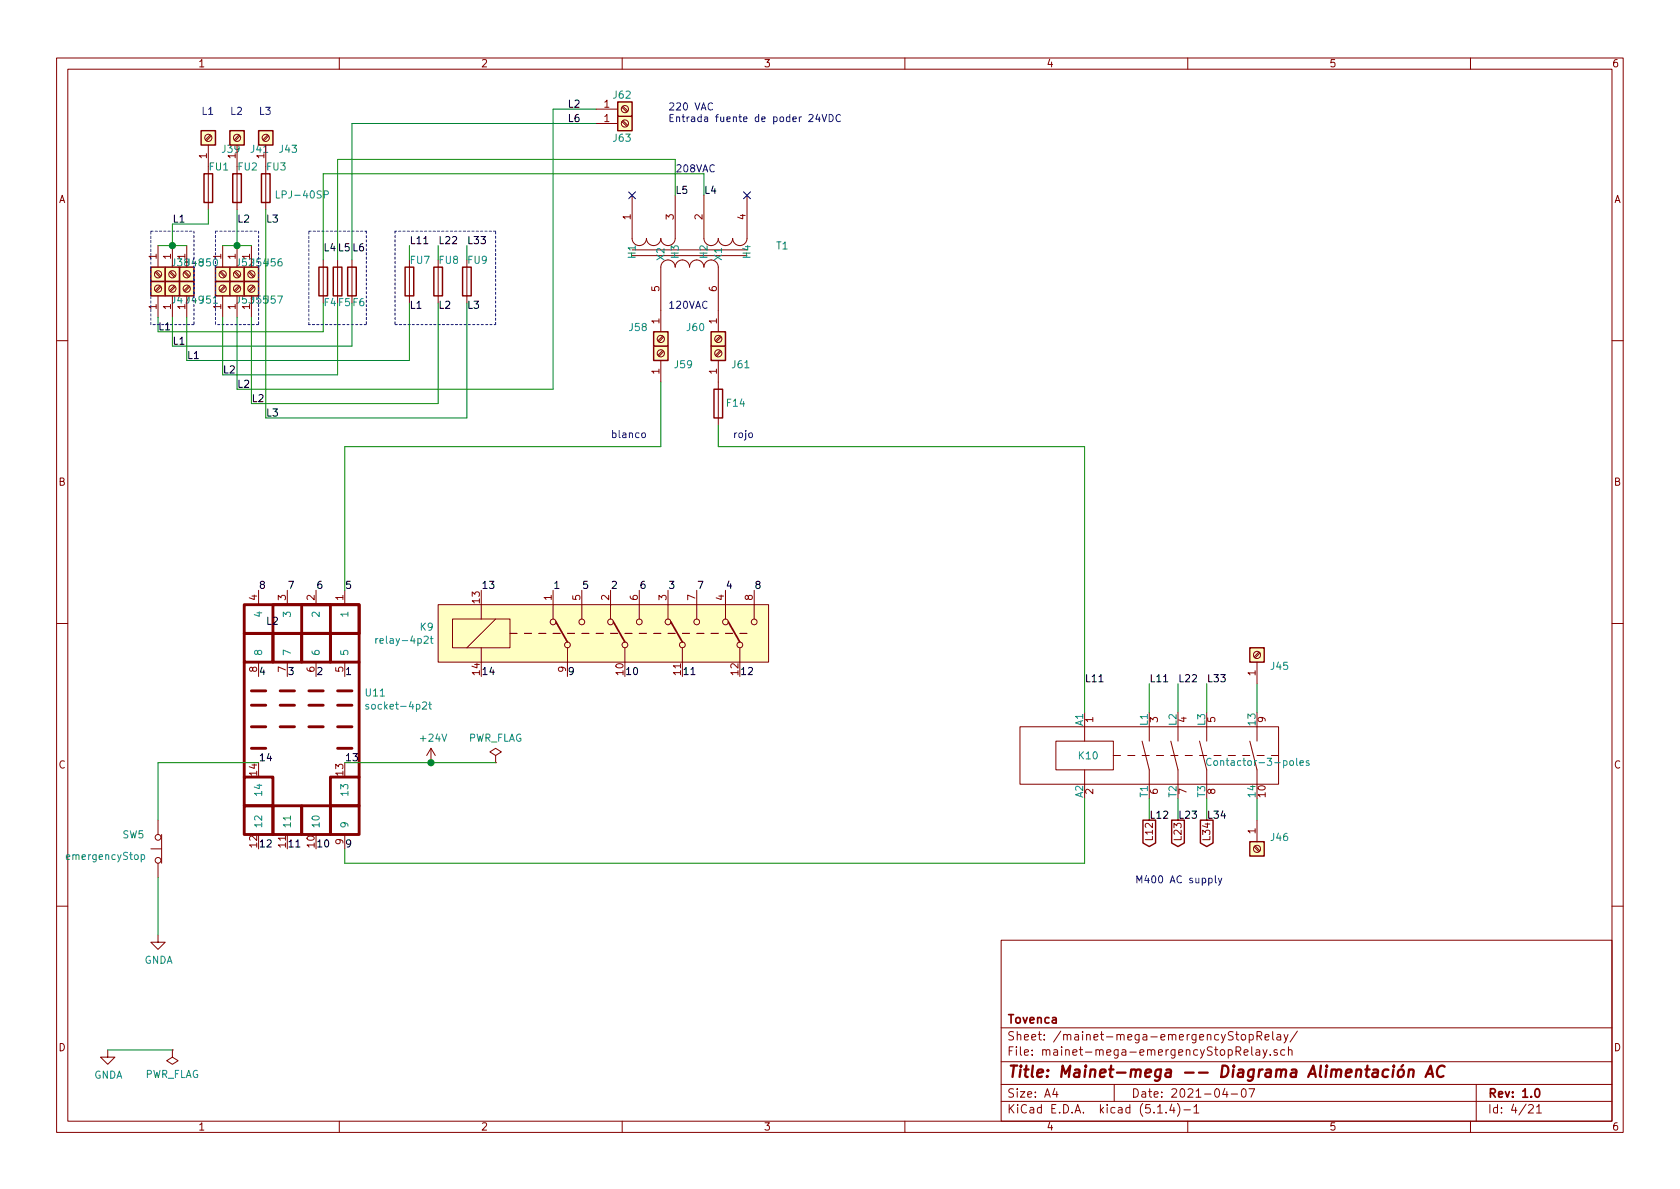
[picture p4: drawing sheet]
<svg xmlns="http://www.w3.org/2000/svg" width="297mm" height="210mm" viewBox="0 0 297 210" stroke-linecap="round" stroke-linejoin="round" font-family="sans-serif">
<g fill="none" stroke="#840000" stroke-width=".18">
<path d="M10 10.3h277v189.9h-277zM12 12.2h273v186.1h-273zM60 10.3v1.9M105.4 19.3h3.8M110 19l.8 .8M110 10.3v1.9M110.1 18.8l.9 .8M160 10.3v1.9M210 10.3v1.9M260 10.3v1.9M36.8 25.6v3.9M36.8 30.7v6.4"/>
<path d="M37.2 23.9l-.9 .8M37.3 24l-.8 .9M41.9 25.6v3.9M41.9 30.7v6.4M42.2 23.9l-.8 .8M42.4 24l-.8 .9M47 25.6v3.9M47 30.7v6.4M47.3 23.9l-.8 .8M47.5 24l-.8 .9M105.4 21.8h3.8M110 21.5l.8 .8"/>
<path d="M110.1 21.3l.9 .9M111.8 34.5v7.7a1.27 1.27 0 0 0 1.2 1.2 1.27 1.27 0 0 0 1.3-1.2 1.27 1.27 0 0 0 1.3 1.2 1.27 1.27 0 0 0 1.2-1.2 1.27 1.27 0 0 0 1.3 1.2 1.27 1.27 0 0 0 1.3-1.2v-7.7M124.5 34.5v7.7a1.27 1.27 0 0 0 1.2 1.2 1.27 1.27 0 0 0 1.3-1.2 1.27 1.27 0 0 0 1.3 1.2 1.27 1.27 0 0 0 1.2-1.2 1.27 1.27 0 0 0 1.3 1.2 1.27 1.27 0 0 0 1.3-1.2v-7.7M27.4 48.2l.9 .8M27.6 48l.8 .8M27.9 43.4v3.8M27.9 52.3v3.8M28.3 50.5l-.9 .9M28.4 50.7l-.8 .9M30 48.2l.8 .8M30.1 48l.9 .8M30.5 43.4v3.8"/>
<path d="M30.5 52.3v3.8M30.8 50.5l-.8 .9M31 50.7l-.9 .9M32.5 48.2l.9 .8M32.7 48l.8 .8M33 43.4v3.8M33 52.3v3.8M33.4 50.5l-.9 .9M33.5 50.7l-.8 .9M38.9 48.2l.8 .8M39 48l.9 .8M39.4 43.4v3.8"/>
<path d="M39.4 52.3v3.8M39.7 50.5l-.8 .9M39.9 50.7l-.9 .9M41.4 48.2l.8 .8M41.6 48l.8 .8M41.9 43.4v3.8M41.9 52.3v3.8M42.2 50.5l-.8 .9M42.4 50.7l-.8 .9M43.9 48.2l.9 .8M44.1 48l.9 .8M44.4 43.4v3.8"/>
<path d="M44.4 52.3v3.8M44.8 50.5l-.9 .9M45 50.7l-.9 .9M57.1 46v6.3M59.7 46v6.3M62.2 46v6.3M72.4 47.2v6.4M77.5 47.2v6.4M82.5 47.2v6.4M111.8 44.2h20.3M111.8 45.2h20.3M116.8 58.7v-11.5a1.27 1.27 0 0 1 1.3-1.2 1.27 1.27 0 0 1 1.3 1.2 1.27 1.27 0 0 1 1.2-1.2 1.27 1.27 0 0 1 1.3 1.2 1.27 1.27 0 0 1 1.3-1.2 1.27 1.27 0 0 1 1.3 1.2 1.27 1.27 0 0 1 1.2-1.2 1.27 1.27 0 0 1 1.3 1.2v11.5"/>
<path d="M117.2 59.4l-.9 .9M117.3 59.6l-.8 .8M127.3 59.4l-.8 .9M127.5 59.6l-.8 .8M10 60.2h2M116.8 63.7v3.9M117.2 62l-.9 .8M117.3 62.1l-.8 .9M127 63.7v11.5M127.3 62l-.8 .8M127.5 62.1l-.8 .9M285 60.2h2"/>
<path d="M35.6 95.5h.1M41.9 96.8h.1M10 110.3h2M43.2 106.9h5.1zM45.7 106.9h2.6zM45.7 104.4v2.5M45.7 117.1v2.5M48.3 114.5v2.6zM48.3 106.9v2.6zM50.8 104.4v2.5M50.8 117.1v2.5M55.9 104.4v2.5"/>
<path d="M55.9 117.1v2.5M61 104.4v2.5M61 117.1v2.5M77.5 106.9h58.4v10.2h-58.4zM80 109.5h10.2v5h-10.2zM85.1 106.9v2.6M85.1 114.5v2.6M87.6 109.5l-5.1 5M97.8 104.4v5.1M100.3 114.5v5.1M102.9 104.4v5.1M107.9 104.4v5.1"/>
<path d="M110.5 114.5v2.6M113 104.4v5.1M118.1 104.4v5.1M120.6 114.5v2.6M123.2 104.4v5.1M128.3 104.4v5.1M130.8 114.5v2.6M133.3 104.4v5.1M222.2 117.1v3.8M222.6 115.3l-.9 .9M222.8 115.5l-.9 .9M285 110.3h2"/>
<path d="M76.2 132.3l-.8 1.3M76.2 132.3v2.6M76.2 132.3l.8 1.3M87.6 133.6l1-.6-1-.7-1 .7 1 .6v1.3M87.6 134.9h.1M180.3 128.5h45.8v10.2h-45.8zM186.7 131.1h10.1v5h-10.1zM191.8 128.5v2.6M191.8 136.1v2.6M196.8 133.6h1.3M199.4 133.6h1.3M201.9 133.6h1.3"/>
<path d="M201.9 131.1l1.3 5v2.6M203.2 126v5.1M204.5 133.6h1.2M207 133.6h1.3M207 131.1l1.3 5v2.6M208.3 128.5v2.6M209.5 133.6h1.3M212.1 133.6h1.3M212.1 131.1l1.3 5v2.6M213.4 128.5v2.6M221 131.1l1.2 5v2.6M222.2 128.5v2.6"/>
<path d="M26.7 150.1h1.9M27.9 145v2.6M27.9 152.6v2.6M28.6 147.6v5M61 147.6v2.5M221.7 149.8l.9 .8M221.9 149.6l.9 .8M222.2 145v3.8M10 160.2h2M27.9 165.3v1.3h1.3l-1.3 1.3-1.2-1.3h1.2M177 166.3h108v32h-108zM285 160.2h2"/>
<path d="M19 185.7v1.2h1.3l-1.3 1.3-1.2-1.3h1.2M30.5 185.7v1.2l-1 .7 1 .6 1-.6-1-.7M30.5 185.7h.1M60 198.3v1.9M110 198.3v1.9M160 198.3v1.9M177 194.8h108M177 191.8h108M177 187.8h108M177 181.8h108M186.5 192.5l-.4 1h1M186.8 193v1"/>
<path d="M197 191.8v3M204.7 196.8h.8M206.2 196.7v.1M207.2 195.2l-.4 1.1h.9M207.5 195.8v1M208.2 195.1a1.71 1.71 0 0 1 0 2.3M209.3 196.3h1.2M210 198.3v1.9M211.1 195.8l.4-.5v1.5M211.1 196.8h.9M216.6 192.5l-.4 1h.9M216.9 193v1"/>
<path d="M217.7 193.5h1.1M219.5 183.1l.2-.2 .5 .2v.7l-.2 .1-.5-.1zM219.6 192.7l.4-.2a.94 .94 0 0 1 0 1.5 .82 .82 0 0 1-.4-1.3zM220 186.1l.7-.1-.1-.3-.4-.1-.2 .2v.7h.6M220.8 192.5h1l-.6 1.5M220.9 183l.4-.1 .3 .3-.1 .6-.2 .1-.4-.1M220.9 182.9v1.5M221.3 185.1v1.3l.2 .2M222.1 185.7h.6v.9M222.2 183.2l.8-.1 .1-.2-.1-.3-.2-.2h-.6v1.5M222.6 183.2l.5 .7M222.7 186h-.5l-.2 .3 .2 .3 .5-.1"/>
<path d="M223.3 185.6l.4 1M223.7 183.4l.7-.1-.1-.3-.4-.1-.2 .2v.7h.6M224 185.6l-.5 1.4-.2 .1M224.6 186.5v.1M225 182.4v1.3l.2 .2M225.8 185.7l-.3-.1-.3 .2 .1 .2 .5 .2v.3h-.6M225.8 183h.6v.9M226.4 183.3l-.4 .1-.3 .2 .3 .3 .4-.1M227 182.9l.4 1M227.2 185.7l-.5-.1-.3 .3 .1 .6 .2 .1 .5-.1M227.7 182.9l-.5 1.4-.2 .1M227.8 185.7l.2-.1 .4 .1v.9"/>
<path d="M227.8 185.1v1.5M229.4 182.3l-1.3 2M260 198.3v1.9M261 191.8v6.5M270.3 195.5l.2-.2h.3l.3 .5-.9 1h.9M271.7 195.8l.4-.5v1.5M271.7 196.8h.8"/>
<circle cx="110.5" cy="19.3" r=".63"/>
<circle cx="36.8" cy="24.4" r=".63"/>
<circle cx="41.9" cy="24.4" r=".63"/>
<circle cx="47" cy="24.4" r=".63"/>
<circle cx="110.5" cy="21.8" r=".63"/>
<circle cx="27.9" cy="48.5" r=".63"/>
<circle cx="27.9" cy="51" r=".63"/>
<circle cx="30.5" cy="48.5" r=".63"/>
<circle cx="30.5" cy="51" r=".63"/>
<circle cx="33" cy="51" r=".63"/>
<circle cx="33" cy="48.5" r=".63"/>
<circle cx="39.4" cy="48.5" r=".63"/>
<circle cx="39.4" cy="51" r=".63"/>
<circle cx="41.9" cy="51" r=".63"/>
<circle cx="41.9" cy="48.5" r=".63"/>
<circle cx="44.4" cy="48.5" r=".63"/>
<circle cx="44.4" cy="51" r=".63"/>
<circle cx="116.8" cy="59.9" r=".63"/>
<circle cx="127" cy="59.9" r=".63"/>
<circle cx="116.8" cy="62.5" r=".63"/>
<circle cx="127" cy="62.5" r=".63"/>
<circle cx="97.8" cy="110" r=".51"/>
<circle cx="100.3" cy="114" r=".51"/>
<circle cx="102.9" cy="110" r=".51"/>
<circle cx="108" cy="110" r=".51"/>
<circle cx="110.5" cy="114" r=".51"/>
<circle cx="113" cy="110" r=".51"/>
<circle cx="118.1" cy="110" r=".51"/>
<circle cx="120.7" cy="114" r=".51"/>
<circle cx="123.2" cy="110" r=".51"/>
<circle cx="128.3" cy="110" r=".51"/>
<circle cx="130.8" cy="114" r=".51"/>
<circle cx="133.4" cy="110" r=".51"/>
<circle cx="222.2" cy="115.8" r=".63"/>
<circle cx="27.9" cy="152.1" r=".51"/>
<circle cx="27.9" cy="148.1" r=".51"/>
<circle cx="222.2" cy="150.1" r=".63"/>
</g>
<path d="M108.5 110l2 3.5M128.8 110l2 3.5M271.5 192.7l.2-.2a.81 .81 0 0 1 .6 .6 .81 .81 0 0 1-.3 .8l-.1 .1a.79 .79 0 0 1-.4-1.3z" fill="none" stroke="#840000" stroke-width=".3"/>
<path d="M242.8 189.2h.8l-.1 1.2M243.6 189.6l-.6 .1a.4 .4 0 0 0-.4 .3 .4 .4 0 0 0 .2 .4l.7-.1M245.5 189.2a.68 .68 0 0 0-1 .3v.8l.3 .1 .6-.1M246.4 189.1l-.2 1.3M246.5 188.4l-.1 .2M247.3 189.3a.53 .53 0 0 1 .5-.2 .53 .53 0 0 1 .4 .4v.6a.54 .54 0 0 1-.6 .4 .54 .54 0 0 1-.5-.4zM248.1 188.3l-.3 .3M249.1 189.3a.5 .5 0 0 1 .9 .1l-.2 1M249.1 189.1l-.1 1.3M252 190.4l1-2 .4 2M252.3 189.9h1M255.4 188.6a.88 .88 0 0 0-1 0 .88 .88 0 0 0-.3 1 .7 .7 0 0 0 .3 .8 .7 .7 0 0 0 .8-.1" fill="none" stroke="#840000" stroke-width=".41"/>
<g fill="#ffffc2" stroke="#ffffc2" stroke-width=".18">
<path d="M38.1 47.2h2.5v2.6h-2.5z"/>
<path d="M115.6 61.2h2.5v2.5h-2.5z"/>
<path d="M115.6 58.7h2.5v2.5h-2.5z"/>
<path d="M125.7 61.2h2.6v2.5h-2.6z"/>
<path d="M125.7 58.7h2.6v2.5h-2.6z"/>
<path d="M26.7 47.2h2.5v2.6h-2.5z"/>
<path d="M29.2 47.2h2.5v2.6h-2.5z"/>
<path d="M31.7 47.2h2.6v2.6h-2.6z"/>
<path d="M40.6 47.2h2.6v2.6h-2.6z"/>
<path d="M43.2 47.2h2.5v2.6h-2.5z"/>
<path d="M26.7 49.8h2.5v2.5h-2.5z"/>
<path d="M29.2 49.8h2.5v2.5h-2.5z"/>
<path d="M31.7 49.8h2.6v2.5h-2.6z"/>
<path d="M38.1 49.8h2.5v2.5h-2.5z"/>
<path d="M40.6 49.8h2.6v2.5h-2.6z"/>
<path d="M43.2 49.8h2.5v2.5h-2.5z"/>
<path d="M35.6 23.1h2.5v2.5h-2.5z"/>
<path d="M109.2 20.6h2.6v2.5h-2.6z"/>
<path d="M40.6 23.1h2.6v2.5h-2.6z"/>
<path d="M45.7 23.1h2.6v2.5h-2.6z"/>
<path d="M221 114.5h2.5v2.6h-2.5z"/>
<path d="M109.2 18h2.6v2.6h-2.6z"/>
<path d="M221 148.8h2.5v2.6h-2.5z"/>
<path d="M77.5 106.9h58.4v10.2h-58.4z"/>
</g>
<g fill="none" stroke="#840000" stroke-width=".25">
<path d="M109.2 18h2.6v2.6h-2.6zM35.6 23.1h2.5v2.5h-2.5zM36.1 30.7h1.5v5.1h-1.5zM40.6 23.1h2.6v2.5h-2.6zM41.1 30.7h1.6v5.1h-1.6zM45.7 23.1h2.6v2.5h-2.6zM46.2 30.7h1.6v5.1h-1.6zM109.2 20.6h2.6v2.5h-2.6zM26.7 47.2h2.5v2.6h-2.5zM26.7 49.8h2.5v2.5h-2.5zM29.2 47.2h2.5v2.6h-2.5zM29.2 49.8h2.5v2.5h-2.5z"/>
<path d="M31.7 47.2h2.6v2.6h-2.6zM31.7 49.8h2.6v2.5h-2.6zM38.1 47.2h2.5v2.6h-2.5zM38.1 49.8h2.5v2.5h-2.5zM40.6 47.2h2.6v2.6h-2.6zM40.6 49.8h2.6v2.5h-2.6zM43.2 47.2h2.5v2.6h-2.5zM43.2 49.8h2.5v2.5h-2.5zM56.4 47.2h1.5v5.1h-1.5zM58.9 47.2h1.6v5.1h-1.6zM61.5 47.2h1.5v5.1h-1.5zM71.6 47.2h1.6v5.1h-1.6z"/>
<path d="M76.7 47.2h1.5v5.1h-1.5zM81.8 47.2h1.5v5.1h-1.5zM115.6 58.7h2.5v2.5h-2.5zM125.7 58.7h2.6v2.5h-2.6zM115.6 61.2h2.5v2.5h-2.5zM125.7 61.2h2.6v2.5h-2.6zM126.2 68.8h1.6v5.1h-1.6zM221 114.5h2.5v2.6h-2.5zM202.1 145h2.2v4.1l-1.1 .6-1.1-.6zM207.2 145h2.2v4.1l-1.1 .6-1.1-.6zM212.2 145h2.3v4.1l-1.1 .6-1.2-.6zM221 148.8h2.5v2.6h-2.5z"/>
</g>
<g fill="none" stroke="#840000" stroke-width=".51">
<path d="M43.2 112h5.1v5.1h-5.1zM43.2 106.9h20.3v5.1h-20.3zM43.2 117.1v20.3M48.3 112h5v5.1h-5zM48.3 106.9h15.2v5.1h-15.2zM53.3 112h5.1v5.1h-5.1zM53.3 106.9h5.1v5.1h-5.1zM58.4 112h5.1v5.1h-5.1zM63.5 117.1v20.3M43.2 137.4h5.1v5.1h-5.1zM44.4 132.3h2.6M44.4 128.5h2.6"/>
<path d="M44.4 124.7h2.6M44.4 122.2h2.6M49.5 128.5h2.6M49.5 124.7h2.6M49.5 122.2h2.6M54.6 128.5h2.5M54.6 124.7h2.5M54.6 122.2h2.5M58.4 137.4h5.1v5.1h-5.1zM59.7 132.3h2.5M59.7 128.5h2.5M59.7 124.7h2.5"/>
<path d="M59.7 122.2h2.5M43.2 142.5h5.1v5.1h-5.1zM48.3 142.5h5v5.1h-5zM53.3 142.5h5.1v5.1h-5.1zM58.4 142.5h5.1v5.1h-5.1z"/>
</g>
<g fill="none" stroke="#008484" stroke-width=".18">
<path d="M48.9 33.8v1.2h.6M57.3 34.4h.6l.2-.2-.1-.3-.2-.1h-.5v1.2M66.4 112.9v.9M66.8 112.9l-.4 .3M75 112.6l.5-.1 .2 .3-.8 1h.8M76.1 112.9h.5M76.3 112.5v1.1l.3 .2M65.2 124.6h-.4l-.1 .1v.2l.5 .1v.3h-.5M74.7 124.3l.5-.2 .2 .4v.2l-.7 .7h.7M75.8 124.6h.5M76 124.1v1.1l.3 .2M214.1 134.2a.6 .6 0 0 0-.8 .4 .6 .6 0 0 0 .6 .8l.2-.2"/>
<path d="M229.8 134.9l.7-.1-.1-.2-.4-.1-.2 .2 .1 .6h.5M231.4 134.6l-.3-.1-.2 .2 .1 .2 .4 .1v.3h-.5M25 151.2l.3-.1 .3 .3-.1 .5h-.5M51.4 144.3v.7"/>
</g>
<g fill="none" stroke="#840000" stroke-width=".2">
<path d="M90.2 112h1.2M92.7 112h1.3M95.2 112h1.3M97.8 112h1.3M100.3 112h1.3M102.9 112h1.2M105.4 112h1.3M107.9 112h1.3M110.5 112h1.3M113 112h1.3M115.6 112h1.2M118.1 112h1.3"/>
<path d="M120.6 112h1.3M123.2 112h1.3M125.7 112h1.3M128.3 112h1.2M130.8 112h1.3"/>
</g>
<g fill="#840000" stroke="#840000" stroke-width=".3">
<path d="M98.3 110l2 3.5z"/>
<path d="M118.6 110l2 3.5z"/>
</g>
<g fill="none" stroke="#0000c2" stroke-width=".18" stroke-dasharray=".4 .4">
<path d="M26.7 40.9h7.6M26.7 57.4v-16.5M34.3 40.9v16.5M34.3 57.4h-7.6M38.1 40.9h7.6M38.1 40.9v16.5M45.7 57.4h-7.6M45.7 40.9v16.5M54.6 40.9h10.2M54.6 57.4v-16.5M64.8 40.9v16.5M64.8 57.4h-10.2"/>
<path d="M69.8 40.9v16.5M69.8 57.4h17.8M87.6 40.9h-17.8M87.6 57.4v-16.5"/>
</g>
<g fill="none" stroke="#008400" stroke-width=".18">
<path d="M105.4 19.3h-7.6v49.5h-55.9v-12.7M36.8 37.1v2.5h-6.3v3.8M41.9 37.1v6.3M47 37.1v36.8h35.5v-20.3M105.4 21.8h-43.2v24.2M119.4 34.5v-6.3h-59.7v17.8M124.5 34.5v-3.8h-67.4v15.3M27.9 43.4h5.1M39.4 43.4h5M57.1 53.6v5.1h-29.2v-2.6M59.7 53.6v12.7h-20.3v-10.2M62.2 53.6v7.6h-31.7v-5.1"/>
<path d="M72.4 43.4v2.6M72.4 53.6v10.1h-39.4v-7.6M77.5 43.4v2.6M77.5 53.6v17.8h-33.1v-15.3M82.5 43.4v2.6M116.8 67.6v11.4h-55.8v25.4M127 75.2v3.8h64.8v47M45.7 134.9h-17.8v10.1M61 134.9h26.6M203.2 120.9v5.1M208.3 120.9v5.1M213.4 120.9v5.1"/>
<path d="M222.2 120.9v5.1M27.9 155.2v10.1M191.8 141.2v11.4h-130.8v-2.5M203.2 141.2v3.8M208.3 141.2v3.8M213.4 141.2v3.8M222.2 141.2v3.8M19 185.7h11.5"/>
</g>
<g fill="none" stroke="#000" stroke-width=".18">
<path d="M74.9 43.1h.8M85.4 118.4l.4-.4v1.3M85.4 119.3h.7M86.9 118l-.3 .9h.8M87.2 118.5v.8M110.8 118.4l.4-.4v1.3M110.8 119.3h.7M112.1 118.2l.2-.2a.69 .69 0 0 1 .4 .7 .69 .69 0 0 1-.4 .6l-.2-.1-.1-.4zM121 118.4l.3-.4v1.3M121 119.3h.7M122.2 118.4l.3-.4v1.3M122.2 119.3h.7"/>
<path d="M131.1 118.4l.4-.4v1.3M131.1 119.3h.8M132.3 118.2l.5-.2 .2 .4v.2l-.7 .7h.7M194.3 120.6h.7M205.7 120.6h.8M46 148.9l.4-.4v1.3M46 149.8h.8M47.2 148.6l.5-.1 .3 .4-.1 .2-.7 .7h.8M51.1 148.9l.4-.4v1.3M51.1 149.8h.7M52.3 148.9l.4-.4v1.3M52.3 149.8h.7"/>
<path d="M56.2 148.9l.3-.4v1.3M56.2 149.8h.7M57.5 148.6l.2-.1a.69 .69 0 0 1 .4 .6 .69 .69 0 0 1-.4 .7l-.2-.1-.1-.4z"/>
</g>
<path d="M126 18.3a.51 .51 0 0 0-.6 0 .51 .51 0 0 0-.2 .6 .46 .46 0 0 0 .2 .5 .46 .46 0 0 0 .6-.1M144.6 20.2l-.4 .9h.8M144.9 20.7v.8M145.3 20.2l.4 1.3 .5-1.3M146.6 20.2a.64 .64 0 0 1 .7 .7 .64 .64 0 0 1-.7 .6zM148.6 20.4a.6 .6 0 0 0-.8 .4 .6 .6 0 0 0 .6 .7l.2-.1M113.5 76.7l.2-.2 .4 .2v.5l-.1 .1-.3 .1-.2-.1zM213.7 155.3h.4l.2 .2-.1 .6h-.5M214.9 154.9v1.1l.2 .1M215.4 155.3l.3 .8M216 155.3l-.4 1.1-.2 .2" fill="none" stroke="#0000c2" stroke-width=".18"/>
<g fill="#008400" stroke="#008400" stroke-width=".25">
<circle cx="41.9" cy="43.4" r=".51"/>
<circle cx="76.2" cy="134.9" r=".51"/>
<circle cx="30.5" cy="43.4" r=".51"/>
</g>
<path d="M111.2 33.9l1.2 1.2M112.4 33.9l-1.2 1.2M131.5 33.9l1.2 1.2M132.7 33.9l-1.2 1.2" fill="none" stroke="#000084" stroke-width=".18"/>
<text font-size="2.8" fill="#840000" x="178" y="190.5">Title: Mainet-mega -- Diagrama Alimentación AC</text>
<g font-size="2.1" fill="#840000">
<text x="178" y="184">Sheet: /mainet-mega-emergencyStopRelay/</text>
<text x="178" y="181">Tovenca</text>
<text x="178" y="186.7">File: mainet-mega-emergencyStopRelay.sch</text>
<text x="178" y="196.9">KiCad E.D.A. kicad (5.1.4)-1</text>
<text x="178" y="194.1">Size: A4</text>
<text x="200" y="194.1">Date: 2021-04-07</text>
<text x="263" y="194.1">Rev: 1.0</text>
<text x="263" y="196.9">Id: 4/21</text>
</g>
<g font-size="1.8" fill="#840000">
<text x="35" y="11.9">1</text>
<text x="85" y="11.9">2</text>
<text x="135" y="11.9">3</text>
<text x="185" y="11.9">4</text>
<text x="235" y="11.9">5</text>
<text x="285" y="11.9">6</text>
<text x="106.8" y="21.6">1</text>
<text x="106.8" y="19">1</text>
<text x="36.6" y="28" transform="rotate(-90 36.6 28)">1</text>
<text x="41.7" y="28" transform="rotate(-90 41.7 28)">1</text>
<text x="46.7" y="28" transform="rotate(-90 46.7 28)">1</text>
<text x="10.4" y="35.9">A</text>
<text x="285.4" y="35.9">A</text>
<text x="111.5" y="38.8" transform="rotate(-90 111.5 38.8)">1</text>
<text x="119.1" y="38.8" transform="rotate(-90 119.1 38.8)">3</text>
<text x="124.2" y="38.8" transform="rotate(-90 124.2 38.8)">2</text>
<text x="131.8" y="38.8" transform="rotate(-90 131.8 38.8)">4</text>
<text x="27.7" y="45.8" transform="rotate(-90 27.7 45.8)">1</text>
<text x="30.2" y="45.8" transform="rotate(-90 30.2 45.8)">1</text>
<text x="32.8" y="45.8" transform="rotate(-90 32.8 45.8)">1</text>
<text x="39.1" y="45.8" transform="rotate(-90 39.1 45.8)">1</text>
<text x="41.7" y="45.8" transform="rotate(-90 41.7 45.8)">1</text>
<text x="44.2" y="45.8" transform="rotate(-90 44.2 45.8)">1</text>
<text x="116.6" y="51.5" transform="rotate(-90 116.6 51.5)">5</text>
<text x="126.7" y="51.5" transform="rotate(-90 126.7 51.5)">6</text>
<text x="27.7" y="54.7" transform="rotate(-90 27.7 54.7)">1</text>
<text x="30.2" y="54.7" transform="rotate(-90 30.2 54.7)">1</text>
<text x="32.8" y="54.7" transform="rotate(-90 32.8 54.7)">1</text>
<text x="39.1" y="54.7" transform="rotate(-90 39.1 54.7)">1</text>
<text x="41.7" y="54.7" transform="rotate(-90 41.7 54.7)">1</text>
<text x="44.2" y="54.7" transform="rotate(-90 44.2 54.7)">1</text>
<text x="57.4" y="54.1">F4</text>
<text x="59.9" y="54.1">F5</text>
<text x="116.6" y="57.2" transform="rotate(-90 116.6 57.2)">1</text>
<text x="126.7" y="57.2" transform="rotate(-90 126.7 57.2)">1</text>
<text x="116.6" y="66.1" transform="rotate(-90 116.6 66.1)">1</text>
<text x="126.7" y="66.1" transform="rotate(-90 126.7 66.1)">1</text>
<text x="10.4" y="85.9">B</text>
<text x="285.4" y="85.9">B</text>
<text x="45.5" y="106.1" transform="rotate(-90 45.5 106.1)">4</text>
<text x="50.5" y="106.1" transform="rotate(-90 50.5 106.1)">3</text>
<text x="55.6" y="106.1" transform="rotate(-90 55.6 106.1)">2</text>
<text x="60.7" y="106.1" transform="rotate(-90 60.7 106.1)">1</text>
<text x="84.8" y="106.6" transform="rotate(-90 84.8 106.6)">13</text>
<text x="97.5" y="106.1" transform="rotate(-90 97.5 106.1)">1</text>
<text x="102.6" y="106.1" transform="rotate(-90 102.6 106.1)">5</text>
<text x="107.7" y="106.1" transform="rotate(-90 107.7 106.1)">2</text>
<text x="112.8" y="106.1" transform="rotate(-90 112.8 106.1)">6</text>
<text x="117.9" y="106.1" transform="rotate(-90 117.9 106.1)">3</text>
<text x="122.9" y="106.1" transform="rotate(-90 122.9 106.1)">7</text>
<text x="128" y="106.1" transform="rotate(-90 128 106.1)">4</text>
<text x="133.1" y="106.1" transform="rotate(-90 133.1 106.1)">8</text>
<text x="45.5" y="118.8" transform="rotate(-90 45.5 118.8)">8</text>
<text x="50.5" y="118.8" transform="rotate(-90 50.5 118.8)">7</text>
<text x="55.6" y="118.8" transform="rotate(-90 55.6 118.8)">6</text>
<text x="60.7" y="118.8" transform="rotate(-90 60.7 118.8)">5</text>
<text x="84.8" y="119.3" transform="rotate(-90 84.8 119.3)">14</text>
<text x="100.1" y="118.8" transform="rotate(-90 100.1 118.8)">9</text>
<text x="110.2" y="119.3" transform="rotate(-90 110.2 119.3)">10</text>
<text x="120.4" y="119.3" transform="rotate(-90 120.4 119.3)">11</text>
<text x="130.6" y="119.3" transform="rotate(-90 130.6 119.3)">12</text>
<text x="222" y="119.5" transform="rotate(-90 222 119.5)">1</text>
<text x="193.3" y="127.7" transform="rotate(-90 193.3 127.7)">1</text>
<text x="204.7" y="127.7" transform="rotate(-90 204.7 127.7)">3</text>
<text x="209.8" y="127.7" transform="rotate(-90 209.8 127.7)">4</text>
<text x="214.9" y="127.7" transform="rotate(-90 214.9 127.7)">5</text>
<text x="223.8" y="127.7" transform="rotate(-90 223.8 127.7)">9</text>
<text x="10.4" y="135.9">C</text>
<text x="45.5" y="137.1" transform="rotate(-90 45.5 137.1)">14</text>
<text x="60.7" y="137.1" transform="rotate(-90 60.7 137.1)">13</text>
<text x="285.4" y="135.9">C</text>
<text x="193.3" y="140.4" transform="rotate(-90 193.3 140.4)">2</text>
<text x="204.7" y="140.4" transform="rotate(-90 204.7 140.4)">6</text>
<text x="209.8" y="140.4" transform="rotate(-90 209.8 140.4)">7</text>
<text x="214.9" y="140.4" transform="rotate(-90 214.9 140.4)">8</text>
<text x="223.8" y="140.9" transform="rotate(-90 223.8 140.9)">10</text>
<text x="45.5" y="149.8" transform="rotate(-90 45.5 149.8)">12</text>
<text x="50.5" y="149.8" transform="rotate(-90 50.5 149.8)">11</text>
<text x="55.6" y="149.8" transform="rotate(-90 55.6 149.8)">10</text>
<text x="60.7" y="149.3" transform="rotate(-90 60.7 149.3)">9</text>
<text x="203.8" y="148.3" transform="rotate(-90 203.8 148.3)">L12</text>
<text x="208.9" y="148.3" transform="rotate(-90 208.9 148.3)">L23</text>
<text x="214" y="148.3" transform="rotate(-90 214 148.3)">L34</text>
<text x="222" y="147.4" transform="rotate(-90 222 147.4)">1</text>
<text x="10.4" y="185.9">D</text>
<text x="285.4" y="185.9">D</text>
<text x="35" y="199.9">1</text>
<text x="85" y="199.9">2</text>
<text x="135" y="199.9">3</text>
<text x="185" y="199.9">4</text>
<text x="235" y="199.9">5</text>
<text x="285" y="199.9">6</text>
</g>
<g font-size="1.8" fill="#008484">
<text x="108.5" y="17.4">J62</text>
<text x="39.3" y="27">J39</text>
<text x="44.4" y="27">J41</text>
<text x="49.5" y="27">J43</text>
<text x="108.5" y="25.1">J63</text>
<text x="37" y="30.1">FU1</text>
<text x="42.1" y="30.1">FU2</text>
<text x="47.2" y="30.1">FU3</text>
<text x="49.4" y="35.1">LPJ-40SP</text>
<text x="30.5" y="47.1">J38J48J50</text>
<text x="41.9" y="47.1">J52J54J56</text>
<text x="72.6" y="46.7">FU7</text>
<text x="77.7" y="46.7">FU8</text>
<text x="82.8" y="46.7">FU9</text>
<text x="112.4" y="45.4" transform="rotate(-90 112.4 45.4)">H1</text>
<text x="117.5" y="46.2" transform="rotate(-90 117.5 46.2)">X2</text>
<text x="120" y="45.4" transform="rotate(-90 120 45.4)">H3</text>
<text x="125.1" y="45.4" transform="rotate(-90 125.1 45.4)">H2</text>
<text x="127.6" y="46.2" transform="rotate(-90 127.6 46.2)">X1</text>
<text x="132.7" y="45.4" transform="rotate(-90 132.7 45.4)">H4</text>
<text x="137.3" y="44.1">T1</text>
<text x="30.5" y="53.7">J47J49J51</text>
<text x="41.9" y="53.7">J53J55J57</text>
<text x="62.4" y="54.1">F6</text>
<text x="111.4" y="58.5">J58</text>
<text x="121.5" y="58.5">J60</text>
<text x="119.4" y="65.1">J59</text>
<text x="129.5" y="65.1">J61</text>
<text x="128.6" y="71.9">F14</text>
<text x="46.4" y="108.9" transform="rotate(-90 46.4 108.9)">4</text>
<text x="51.4" y="108.9" transform="rotate(-90 51.4 108.9)">3</text>
<text x="56.5" y="108.9" transform="rotate(-90 56.5 108.9)">2</text>
<text x="61.6" y="108.9" transform="rotate(-90 61.6 108.9)">1</text>
<text x="67.3" y="113.8">relay-4p2t</text>
<text x="74.3" y="111.5">K9</text>
<text x="46.4" y="116.1" transform="rotate(-90 46.4 116.1)">8</text>
<text x="51.4" y="116.1" transform="rotate(-90 51.4 116.1)">7</text>
<text x="56.5" y="116.1" transform="rotate(-90 56.5 116.1)">6</text>
<text x="61.6" y="116.1" transform="rotate(-90 61.6 116.1)">5</text>
<text x="224.8" y="118.5">J45</text>
<text x="64.7" y="123.2">U11</text>
<text x="65.5" y="125.5">socket-4p2t</text>
<text x="74.5" y="131.2">+24V</text>
<text x="82.7" y="131.2">PWR_FLAG</text>
<text x="191.5" y="128.4" transform="rotate(-90 191.5 128.4)">A1</text>
<text x="202.9" y="128.3" transform="rotate(-90 202.9 128.3)">L1</text>
<text x="208" y="128.3" transform="rotate(-90 208 128.3)">L2</text>
<text x="213.1" y="128.3" transform="rotate(-90 213.1 128.3)">L3</text>
<text x="222" y="128.2" transform="rotate(-90 222 128.2)">13</text>
<text x="190.8" y="134.3">K10</text>
<text x="214.9" y="135.4">Contactor-3-poles</text>
<text x="46.4" y="140.4" transform="rotate(-90 46.4 140.4)">14</text>
<text x="61.6" y="140.4" transform="rotate(-90 61.6 140.4)">13</text>
<text x="191.5" y="141.1" transform="rotate(-90 191.5 141.1)">A2</text>
<text x="202.9" y="141" transform="rotate(-90 202.9 141)">T1</text>
<text x="208" y="141" transform="rotate(-90 208 141)">T2</text>
<text x="213.1" y="141" transform="rotate(-90 213.1 141)">T3</text>
<text x="222" y="140.9" transform="rotate(-90 222 140.9)">14</text>
<text x="21.7" y="148.3">SW5</text>
<text x="46.4" y="146.6" transform="rotate(-90 46.4 146.6)">12</text>
<text x="51.4" y="146.6" transform="rotate(-90 51.4 146.6)">11</text>
<text x="56.5" y="146.6" transform="rotate(-90 56.5 146.6)">10</text>
<text x="61.6" y="146.6" transform="rotate(-90 61.6 146.6)">9</text>
<text x="224.8" y="148.7">J46</text>
<text x="12" y="152.1">emergencyStop</text>
<text x="25.5" y="170.4">GNDA</text>
<text x="16.6" y="190.7">GNDA</text>
<text x="25.5" y="190.6">PWR_FLAG</text>
</g>
<g font-size="1.8" fill="#0000c2">
<text x="35.6" y="20.3">L1</text>
<text x="40.6" y="20.3">L2</text>
<text x="45.7" y="20.3">L3</text>
<text x="118.1" y="19.5">220 VAC</text>
<text x="118.1" y="21.6">Entrada fuente de poder 24VDC</text>
<text x="119.4" y="30.5">208VAC</text>
<text x="118.1" y="54.6">120VAC</text>
<text x="107.9" y="77.5">blanco</text>
<text x="129.5" y="77.5">rojo</text>
<text x="200.7" y="156.2">M400 AC supply</text>
</g>
<g font-size="1.8">
<text x="100.3" y="21.6">L6</text>
<text x="100.3" y="19">L2</text>
<text x="119.4" y="34.3">L5</text>
<text x="124.5" y="34.3">L4</text>
<text x="30.5" y="39.4">L1</text>
<text x="41.9" y="39.4">L2</text>
<text x="47" y="39.4">L3</text>
<text x="57.1" y="44.4">L4 L5 L6</text>
<text x="72.4" y="43.2">L11</text>
<text x="77.5" y="43.2">L22</text>
<text x="82.5" y="43.2">L33</text>
<text x="27.9" y="58.4">L1</text>
<text x="72.4" y="54.6">L1</text>
<text x="77.5" y="54.6">L2</text>
<text x="82.5" y="54.6">L3</text>
<text x="30.5" y="61">L1</text>
<text x="33" y="63.5">L1</text>
<text x="39.4" y="66">L2</text>
<text x="41.9" y="68.6">L2</text>
<text x="44.4" y="71.1">L2</text>
<text x="47" y="73.7">L3</text>
<text x="45.7" y="104.1">8</text>
<text x="50.8" y="104.1">7</text>
<text x="55.9" y="104.1">6</text>
<text x="61" y="104.1">5</text>
<text x="85.1" y="104.1">13</text>
<text x="97.8" y="104.1">1</text>
<text x="102.9" y="104.1">5</text>
<text x="107.9" y="104.1">2</text>
<text x="113" y="104.1">6</text>
<text x="118.1" y="104.1">3</text>
<text x="123.2" y="104.1">7</text>
<text x="128.3" y="104.1">4</text>
<text x="133.3" y="104.1">8</text>
<text x="47" y="110.5">L2</text>
<text x="45.7" y="119.4">4</text>
<text x="50.8" y="119.4">3</text>
<text x="55.9" y="119.4">2</text>
<text x="61" y="119.4">1</text>
<text x="100.3" y="119.4">9</text>
<text x="191.8" y="120.6">L11</text>
<text x="203.2" y="120.6">L11</text>
<text x="208.3" y="120.6">L22</text>
<text x="213.4" y="120.6">L33</text>
<text x="45.7" y="134.6">14</text>
<text x="61" y="134.6">13</text>
<text x="61" y="149.9">9</text>
<text x="203.2" y="144.8">L12</text>
<text x="208.3" y="144.8">L23</text>
<text x="213.4" y="144.8">L34</text>
</g>
</svg>
